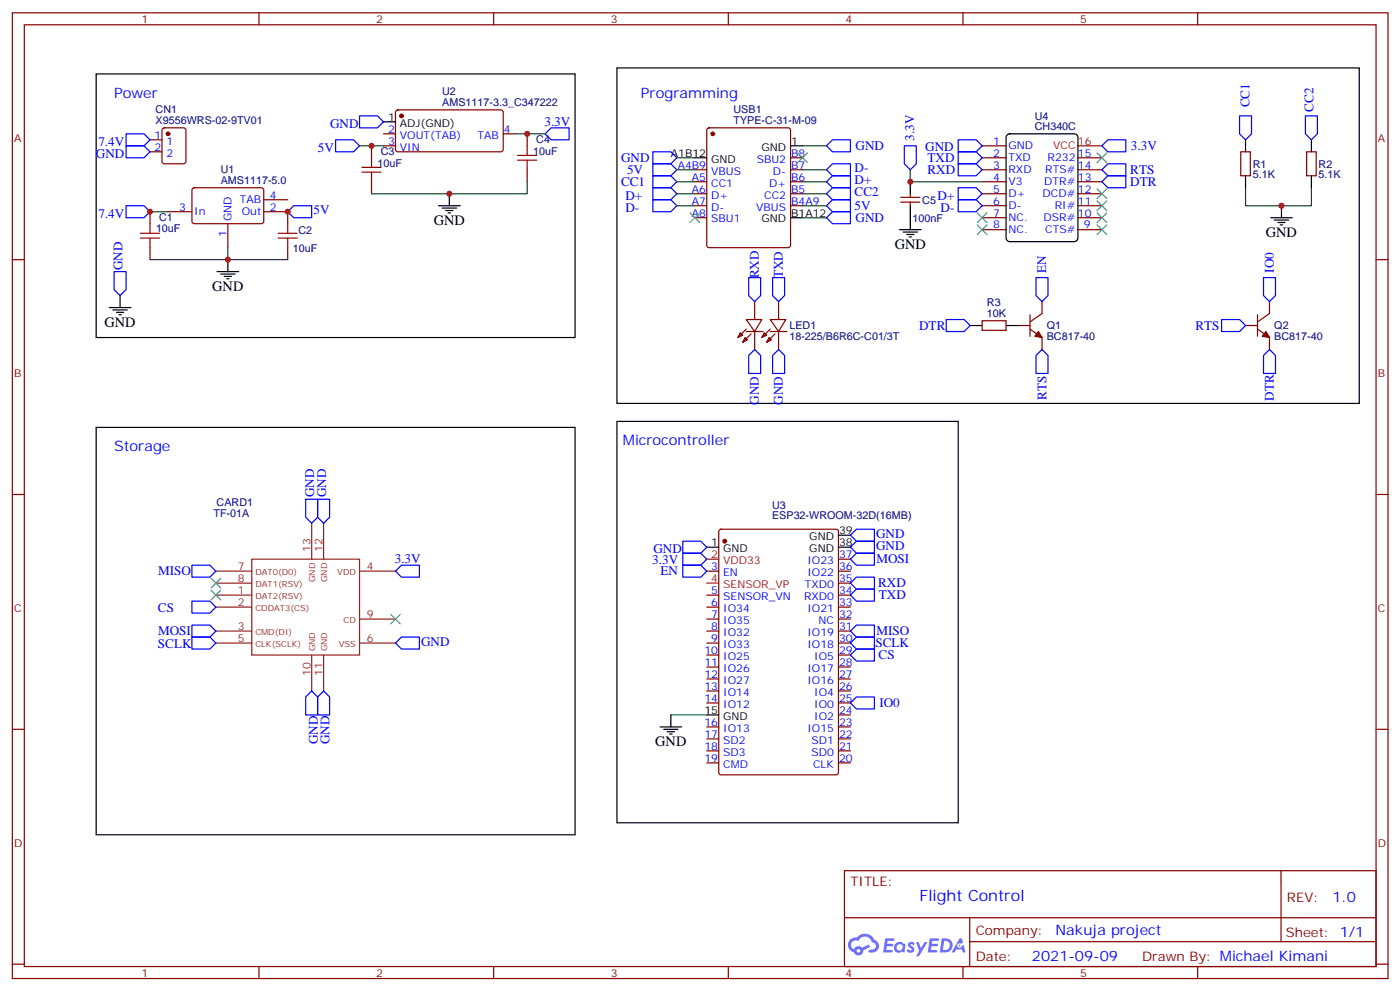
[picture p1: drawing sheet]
<svg xmlns="http://www.w3.org/2000/svg" width="413mm" height="292mm" viewBox="0 0 413 292" stroke-linecap="round" stroke-linejoin="round" font-family="sans-serif">
<g fill="none" stroke="#870000" stroke-width=".35">
<path d="M3.6 3.8h405.4v284.3h-405.4zM7.2 7.3h398.2v277.3h-398.2zM76.3 3.8v3.5M145.5 3.8v3.5M214.6 3.8v3.5M283.7 3.8v3.5M352.9 3.8v3.5M3.6 76.4h3.6M405.4 76.4h3.6M3.6 145.6h3.6M405.4 145.6h3.6M3.6 214.7h3.6"/>
<path d="M405.4 214.7h3.6M248.8 256.4h156.6v28.2h-156.6zM377.4 256.4v20.9M248.8 270.2h156.5M285.7 277.3h119.6M285.7 270.2v14.1M3.6 283.9h3.6M76.3 284.6v3.5M145.5 284.6v3.5M214.6 284.6v3.5M283.7 284.6v3.5M352.9 284.6v3.5"/>
<path d="M405.4 283.9h3.6"/>
</g>
<g fill="#5487ff">
<path d="M267.8 277.5a1.22 1.22 0 0 1 1.7 .3l-.4 .6a.47 .47 0 0 0-.3-.4 .47 .47 0 0 0-.5 .2l.2 .2a1.14 1.14 0 0 1 .7 1.7 1.14 1.14 0 0 1-1.9 0l-.2-.2 .5-.5 .7 .4a.29 .29 0 0 0 .4-.2 .29 .29 0 0 0-.3-.4 1.04 1.04 0 0 1-.6-1.7z"/>
<path d="M260.8 276.3h2.4l.3 .2-.1 .5h-1.9l-.1 .9h1.5l.4 .4-.4 .3h-1.6l-.2 1.1 1.8 .1 .1 .3-.1 .3h-2.7z"/>
<path d="M274 276.3h2.3l.3 .2-.1 .5h-1.8l-.1 .9h1.5l.3 .4-.4 .3h-1.6l-.1 1.1 1.7 .1 .2 .3-.2 .3h-2.6z"/>
<path d="M282.7 276.3h.7l.3 1.2-.6 .4a.69 .69 0 0 0-1 .2 .69 .69 0 0 0 .5 1 .69 .69 0 0 0 .8-.6l.5-.3 .6 2.2h-.8l-.2-.8h-1.8l-.5 .8h-.8z"/>
<path d="M269.9 277.4h.8l.6 1.8 1.1-1.8h.9l-2.6 4.2h-.8l.9-1.6z"/>
<path d="M277.5 276.3l-.6 4.1h1.3a2.11 2.11 0 0 0 2.5-2.1 2.11 2.11 0 0 0-2.5-2zM278.2 277a1.39 1.39 0 0 1 1.7 1.4 1.39 1.39 0 0 1-1.8 1.3h-.3z"/>
<path d="M263.8 277.9a1.54 1.54 0 0 0-.1 2.2 1.54 1.54 0 0 0 2.2 .1l.6 .2 .3-2.3-.2-.2h-.4a1.49 1.49 0 0 0-2.4 0zM264.1 278.9a.94 .94 0 0 1 1.8 0 .94 .94 0 0 1-1.8 0z"/>
<path d="M250.5 276.7a2.18 2.18 0 0 0 1.1 3.7 1.44 1.44 0 0 0 1.6 .9 1.44 1.44 0 0 0 1.2-1.5l2-1-.5-.7-1.9 .9a1.47 1.47 0 0 0-2.4 .5 1.39 1.39 0 0 1-.7-2 1.39 1.39 0 0 1 2-.4 2.12 2.12 0 0 1 2.2-1.3 2.12 2.12 0 0 1 1.9 1.7 1.14 1.14 0 0 1 1.1 1.4 1.14 1.14 0 0 1-1.7 .7 .43 .43 0 0 0-.5 .4 .43 .43 0 0 0 .4 .5 1.98 1.98 0 0 0 2.5-1.3 1.98 1.98 0 0 0-1.2-2.5 3.1 3.1 0 0 0-5.3-.7l-.9 .1zM252.4 280a.55 .55 0 0 1 1.1 0 .55 .55 0 0 1-1.1 0z"/>
<circle cx="282.7" cy="278.4" r=".26"/>
</g>
<g fill="none" stroke="#000" stroke-width=".35">
<path d="M28.3 21.8h141.1v77.6h-141.1zM113 35.9h3.5M181.8 20h218.7v98.8h-218.7zM296.7 39.8l.8-.4h19l.9 .4 .2 .7v29.6l-.5 .9-.6 .2h-19l-.9-.5-.2-.6v-29.6zM132.4 57v3.6M204.7 46.5h3.5M232.9 42.9h3.6M268.2 53.5v3.5M367 41.2v3.5M367 51.8v3.5M386.4 41.2v3.5M386.4 51.8v3.5"/>
<path d="M64 80h6.3M67.1 76.4v3.6M129.2 60.6h6.4M130.3 61.3h4.2M131.3 62h2.2M132 62.7h.8M232.9 64.1h3.6M265 67.6h6.4M266.1 68.3h4.2M267.2 69h2.1M267.9 69.7h.7M268.2 60.6v7"/>
<path d="M374.4 64.1h6.4M375.5 64.8h4.2M376.5 65.5h2.1M377.2 66.2h.7M377.6 60.6v3.5M32.2 90.6h6.4M33.3 91.3h4.2M34.3 92h2.1M35 92.7h.7M35.4 87v3.6M65 80.7h4.3M66.1 81.4h2.1"/>
<path d="M66.8 82.1h.7M285.9 95.8h3.5M296.4 95.8h3.6M28.3 125.8h141.1v120h-141.1zM181.8 124.1h100.5v118.2h-100.5zM247.1 157.6h3.5M208.2 161.1h3.6M247.1 161.1h3.5M194.5 214h6.3M195.5 214.7h4.3M196.6 215.4h2.1M197.3 216.1h.7"/>
<path d="M197.7 210.5v3.5M208.2 210.5h3.6"/>
</g>
<g fill="none" stroke="#870000" stroke-width=".35">
<path d="M48 37.8l.4-.2h5.7l.6 .5 .1 9.4-.5 .7h-5.9l-.6-.4-.1-9.5zM113 39.4h3.5M116.8 32.6l.4-.3 30.6 .1 .5 .7-.1 11.2-.6 .4-30.6-.1-.5-.6v-10.9zM148.3 39.4h3.5M155.3 39.4v3.5M208.5 37.8l.5-.2h23.2l.5 .2 .2 .5v33.9l-.2 .5-.5 .2h-23.2l-.5-.2-.3-.5v-33.9zM44.2 41.2h3.5M44.2 44.7h3.5M56.8 55.5l.5-.2h20l.4 .7v9.4l-.7 .5-20-.1-.4-.6v-9.2zM77.7 58.8h7.1M109.5 42.9v3.6M109.5 53.5v3.5"/>
<path d="M113 42.9h3.5M155.3 50v3.5M204.7 50h3.5M204.7 53.5h3.5M204.7 57h3.5M232.9 50h3.6M232.9 53.5h3.6M232.9 57h3.6M232.9 46.5h3.6M265.4 59.5h5.6M265.4 58.1h5.6M268.2 57v1.1"/>
<path d="M268.2 59.5v1.1M289.4 42.9h7M289.4 50h7M289.4 53.5h7M289.4 57h7M289.4 46.5h7M317.6 50h7.1M317.6 53.5h7.1M317.6 57h7.1M317.6 46.5h7.1M365.6 44.7h2.8v7.1h-2.8zM385 44.7h2.8v7.1h-2.8z"/>
<path d="M44.2 62.3v3.6M44.2 72.9v3.5M49.5 62.3h7.1M67.1 65.9v7M77.7 62.3h7.1v3.6M84.8 72.9v3.5M204.7 60.6h3.5M204.7 64.1h3.5M232.9 60.6h3.6M289.4 60.6h7M289.4 64.1h7M289.4 67.6h7"/>
<path d="M317.6 60.6h7.1M317.6 64.1h7.1M317.6 67.6h7.1M218.1 98l.7 .7-1.4 .7zM219.5 99.4l.7 .7-1.4 .7zM219.9 94.1h4.6l-2.1 3.5zM219.9 96.9l-2.5 2.5M219.9 97.6h4.9M221.3 98.3l-2.5 2.5M222.4 88.8v5.3M222.4 97.6v5.3M225.2 98l.7 .7-1.4 .7z"/>
<path d="M226.6 99.4l.7 .7-1.4 .7zM226.9 94.1h4.6l-2.1 3.5zM226.9 97.6h5M226.9 96.9l-2.4 2.5M228.4 98.3l-2.5 2.5M229.4 88.8v5.3M229.4 97.6v5.3M289.4 94.4h7v2.9h-7zM300 95.8h3.5M303.5 96.9l3.5 2.5v3.5M303.5 92.7v6.3M307 88.8v3.5l-3.5 2.5"/>
<path d="M367 95.8h3.5M370.5 96.9l3.6 2.5v3.5M370.5 92.7v6.3M374.1 88.8v3.5l-3.6 2.5M212 156l.5-.2h33.8l.7 .5 .1 71.1-.5 .7h-34.1l-.7-.4v-71.2zM208.2 168.2h3.6M208.2 175.2h3.6M208.2 178.8h3.6M247.1 168.2h3.5M247.1 175.2h3.5M247.1 178.8h3.5M247.1 171.7h3.5"/>
<path d="M247.1 164.6h3.5M208.2 182.3h3.6M208.2 185.8h3.6M208.2 189.3h3.6M208.2 192.9h3.6M208.2 196.4h3.6M208.2 199.9h3.6M247.1 182.3h3.5M247.1 185.8h3.5M247.1 189.3h3.5M247.1 192.9h3.5M247.1 196.4h3.5"/>
<path d="M247.1 199.9h3.5M208.2 203.4h3.6M208.2 207h3.6M208.2 214h3.6M208.2 217.6h3.6M247.1 203.4h3.5M247.1 207h3.5M247.1 214h3.5M247.1 217.6h3.5M247.1 210.5h3.5M208.2 221.1h3.6M208.2 224.6h3.6"/>
<path d="M247.1 221.1h3.5M247.1 224.6h3.5"/>
</g>
<g fill="#870000" stroke="#870000" stroke-width=".35">
<path d="M306 97.6l1 1.8-2.1-.4z"/>
<path d="M373 97.6l1.1 1.8-2.2-.4z"/>
<circle cx="49.5" cy="39.4" r=".53"/>
<circle cx="118.3" cy="34.1" r=".53"/>
<circle cx="213.5" cy="159.3" r=".53"/>
<circle cx="210" cy="39.4" r=".53"/>
</g>
<g fill="none" stroke="#00f" stroke-width=".35">
<path d="M37.1 39.4h5.3l1.8 1.8-1.8 1.7h-5.3zM105.9 34.1h5.3l1.8 1.8-1.8 1.7h-5.3zM160.6 39.4l1.8-1.8h5.3v3.6h-5.3zM365.2 34.1h3.6v5.3l-1.8 1.8-1.8-1.8zM384.6 34.1h3.6v5.3l-1.8 1.8-1.8-1.8zM37.1 42.9h5.3l1.8 1.8-1.8 1.8h-5.3zM98.9 41.2h5.3l1.7 1.7-1.7 1.8h-5.3zM192.4 44.7h5.3l1.7 1.8-1.7 1.7h-5.3zM192.4 48.2h5.3l1.7 1.8-1.7 1.8h-5.3zM192.4 51.8h5.3l1.7 1.7-1.7 1.8h-5.3zM192.4 55.3h5.3l1.7 1.7-1.7 1.8h-5.3zM192.4 58.8h5.3l1.7 1.8-1.7 1.7h-5.3z"/>
<path d="M243.5 42.9l1.8-1.7h5.3v3.5h-5.3zM243.5 57l1.8-1.7h5.3v3.5h-5.3zM243.5 50l1.8-1.8h5.3v3.6h-5.3zM243.5 53.5l1.8-1.7h5.3v3.5h-5.3zM266.5 42.9h3.5v5.3l-1.8 1.8-1.7-1.8zM282.3 41.2h5.3l1.8 1.7-1.8 1.8h-5.3zM282.3 44.7h5.3l1.8 1.8-1.8 1.7h-5.3zM282.3 48.2h5.3l1.8 1.8-1.8 1.8h-5.3zM282.3 55.3h5.3l1.8 1.7-1.8 1.8h-5.3zM282.3 58.8h5.3l1.8 1.8-1.8 1.7h-5.3zM324.7 42.9l1.7-1.7h5.3v3.5h-5.3zM324.7 50l1.7-1.8h5.3v3.6h-5.3z"/>
<path d="M324.7 53.5l1.7-1.7h5.3v3.5h-5.3zM33.6 80h3.5v5.3l-1.7 1.7-1.8-1.7zM37.1 60.6h5.3l1.8 1.7-1.8 1.8h-5.3zM84.8 62.3l1.7-1.7h5.3v3.5h-5.3zM243.5 64.1l1.8-1.8h5.3v3.6h-5.3zM243.5 60.6l1.8-1.8h5.3v3.5h-5.3zM220.6 81.7h3.5v5.3l-1.7 1.8-1.8-1.8zM227.6 81.7h3.6v5.3l-1.8 1.8-1.8-1.8zM278.8 94.1h5.3l1.8 1.7-1.8 1.8h-5.3zM305.3 81.7h3.5v5.3l-1.8 1.8-1.7-1.8zM359.9 94.1h5.3l1.8 1.7-1.8 1.8h-5.3zM372.3 81.7h3.5v5.3l-1.7 1.8-1.8-1.8z"/>
<path d="M222.4 102.9l1.7 1.8v5.3h-3.5v-5.3zM229.4 102.9l1.8 1.8v5.3h-3.6v-5.3zM307 102.9l1.8 1.8v5.3h-3.5v-5.3zM374.1 102.9l1.7 1.8v5.3h-3.5v-5.3zM90.1 147h3.5v5.3l-1.8 1.8-1.7-1.8zM93.6 147h3.5v5.3l-1.7 1.8-1.8-1.8zM201.2 159.3h5.3l1.7 1.8-1.7 1.8h-5.3zM250.6 157.6l1.7-1.8h5.3v3.5h-5.3zM56.6 166.4h5.2l1.8 1.8-1.8 1.7h-5.2zM56.6 177h5.2l1.8 1.8-1.8 1.7h-5.2zM116.5 168.2l1.8-1.8h5.3v3.5h-5.3zM201.2 162.9h5.3l1.7 1.7-1.7 1.8h-5.3z"/>
<path d="M201.2 166.4h5.3l1.7 1.8-1.7 1.7h-5.3zM250.6 171.7l1.7-1.8h5.3v3.6h-5.3zM250.6 175.2l1.7-1.7h5.3v3.5h-5.3zM250.6 164.6l1.7-1.7h5.3v3.5h-5.3zM250.6 161.1l1.7-1.8h5.3v3.6h-5.3zM56.6 184h5.2l1.8 1.8-1.8 1.8h-5.2zM56.6 187.6h5.2l1.8 1.7-1.8 1.8h-5.2zM116.5 189.3l1.8-1.7h5.3v3.5h-5.3zM250.6 185.8l1.7-1.8h5.3v3.6h-5.3zM250.6 189.3l1.7-1.7h5.3v3.5h-5.3zM250.6 192.9l1.7-1.8h5.3v3.5h-5.3zM91.8 203.4l1.8 1.8v5.3h-3.5v-5.3z"/>
<path d="M95.4 203.4l1.7 1.8v5.3h-3.5v-5.3zM250.6 207l1.7-1.8h5.3v3.5h-5.3z"/>
</g>
<g fill="none" stroke="#a10000" stroke-width=".35">
<path d="M106.6 50.7h5.7M106.6 49.3h5.7M109.5 46.5v2.8M109.5 50.7v2.8M152.5 47.2h5.7M152.5 45.8h5.7M155.3 42.9v2.9M155.3 47.2v2.8M41.4 70.1h5.6M41.4 68.7h5.6M44.2 65.9v2.8M44.2 70.1v2.8"/>
<path d="M82 70.1h5.6M82 68.7h5.6M84.8 65.9v2.8M84.8 70.1v2.8"/>
</g>
<g fill="none" stroke="#008700" stroke-width=".35">
<path d="M151.8 39.4h8.8M105.9 42.9h7.1M155.3 53.5v3.5h-45.8M199.4 46.5h5.3M199.4 50h5.3M199.4 53.5h5.3M199.4 57h5.3M236.5 42.9h7M236.5 50h7M236.5 53.5h7M236.5 57h7M268.2 50v3.5h21.2"/>
<path d="M367 55.3v5.3h19.4v-5.3M44.2 62.3h5.3M44.2 76.4h40.6M67.1 72.9v3.5M199.4 60.6h5.3M236.5 64.1h7M236.5 60.6h7M197.7 210.5h10.5"/>
</g>
<path d="M317.6 42.9h7.1M208.2 164.6h3.6M208.2 171.7h3.6" fill="none" stroke="#f00" stroke-width=".35"/>
<g fill="none" stroke="#3c3" stroke-width=".35">
<path d="M235.1 45l2.8 2.9M237.9 45l-2.8 2.9M323.3 55.6l2.8 2.9M323.3 59.2l2.8 2.8M323.3 45l2.8 2.9M326.1 55.6l-2.8 2.9M326.1 59.2l-2.8 2.8M326.1 45l-2.8 2.9M203.3 62.7l2.8 2.8M206.1 62.7l-2.8 2.8M288 62.7l2.8 2.8M288 66.2l2.8 2.8"/>
<path d="M290.8 62.7l-2.8 2.8M290.8 66.2l-2.8 2.8M323.3 62.7l2.8 2.8M323.3 66.2l2.8 2.8M326.1 62.7l-2.8 2.8M326.1 66.2l-2.8 2.8M62.2 170.3l2.8 2.8M62.2 173.8l2.8 2.8M65 170.3l-2.8 2.8M65 173.8l-2.8 2.8M115.1 180.9l2.8 2.8M117.9 180.9l-2.8 2.8"/>
</g>
<g fill="none" stroke="#8c2424" stroke-width=".35">
<path d="M91.8 154.1v10.5M95.4 154.1v10.5M63.6 175.2h10.6M63.6 178.8h10.6M63.6 168.2h10.6M63.6 171.7h10.6M74.2 164.6h31.7v28.3h-31.7zM105.9 168.2h10.6M63.6 185.8h10.6M63.6 189.3h10.6M91.8 192.9v10.5M95.4 192.9v10.5"/>
<path d="M105.9 189.3h10.6M105.9 182.3h10.6"/>
</g>
<g fill="#c00">
<circle cx="44.2" cy="62.3" r=".88"/>
<circle cx="67.1" cy="76.4" r=".88"/>
<circle cx="84.8" cy="62.3" r=".88"/>
<circle cx="109.5" cy="42.9" r=".88"/>
<circle cx="155.3" cy="39.4" r=".88"/>
<circle cx="132.4" cy="57" r=".88"/>
<circle cx="377.6" cy="60.6" r=".88"/>
<circle cx="268.2" cy="53.5" r=".88"/>
</g>
<text font-size="4.6" fill="#00f" x="270.9" y="265.4">Flight Control</text>
<g font-size="4.2" fill="#00f">
<text x="33.6" y="28.8">Pow</text>
<text x="42.2" y="28.8">er</text>
<text x="188.8" y="28.8">Programming</text>
<text x="183.6" y="131.1">Microcontroller</text>
<text x="33.6" y="132.9">Storage</text>
<text x="392.6" y="265.6">1.0</text>
<text x="311" y="275.2">Nakuja project</text>
<text x="304.1" y="283">2021-09-09</text>
</g>
<g font-size="4.2">
<text x="127.8" y="66.2">GND</text>
<text x="373" y="69.7">GND</text>
<text x="263.6" y="73.3">GND</text>
<text x="62.5" y="85.6">GND</text>
<text x="30.8" y="96.2">GND</text>
<text x="193.1" y="219.7">GND</text>
</g>
<g font-size="3.9" fill="#00f">
<text x="368.2" y="31.6" transform="rotate(-90 368.2 31.6)">CC1</text>
<text x="387" y="32.9" transform="rotate(-90 387 32.9)">CC2</text>
<text x="97.3" y="37.7">GND</text>
<text x="160.4" y="37.1">3.3V</text>
<text x="269.4" y="41.4" transform="rotate(-90 269.4 41.4)">3.3V</text>
<text x="28.2" y="46.5">GND</text>
<text x="29" y="42.9">7.4V</text>
<text x="93.6" y="44.7">5V</text>
<text x="183" y="47.8">GND</text>
<text x="252.1" y="44.2">GND</text>
<text x="272.6" y="44.3">GND</text>
<text x="273.3" y="47.8">TXD</text>
<text x="333.2" y="44.1">3.3V</text>
<text x="184.7" y="51.2">5V</text>
<text x="251.8" y="50.6">D-</text>
<text x="273.3" y="51.3">RXD</text>
<text x="333" y="51.2">RTS</text>
<text x="183" y="54.8">CC1</text>
<text x="184.3" y="59">D+</text>
<text x="251.8" y="57.7">CC2</text>
<text x="251.8" y="54.2">D+</text>
<text x="276.3" y="58.9">D+</text>
<text x="333" y="54.8">DTR</text>
<text x="29" y="64.1">7.4V</text>
<text x="92.4" y="63">5V</text>
<text x="184.3" y="62.5">D-</text>
<text x="251.8" y="61.8">5V</text>
<text x="252.1" y="65.3">GND</text>
<text x="277.1" y="62.4">D-</text>
<text x="36.1" y="79.5" transform="rotate(-90 36.1 79.5)">GND</text>
<text x="223.6" y="81.9" transform="rotate(-90 223.6 81.9)">RXD</text>
<text x="230.7" y="81.9" transform="rotate(-90 230.7 81.9)">TXD</text>
<text x="308.3" y="80.3" transform="rotate(-90 308.3 80.3)">EN</text>
<text x="375.3" y="80.3" transform="rotate(-90 375.3 80.3)">IO0</text>
<text x="270.8" y="97.1">DTR</text>
<text x="352.2" y="97.1">RTS</text>
<text x="223.6" y="119.1" transform="rotate(-90 223.6 119.1)">GND</text>
<text x="230.7" y="119.1" transform="rotate(-90 230.7 119.1)">GND</text>
<text x="308.3" y="117.7" transform="rotate(-90 308.3 117.7)">RTS</text>
<text x="375.3" y="117.9" transform="rotate(-90 375.3 117.9)">DTR</text>
<text x="92.6" y="146.5" transform="rotate(-90 92.6 146.5)">GND</text>
<text x="96.1" y="146.5" transform="rotate(-90 96.1 146.5)">GND</text>
<text x="258.1" y="158.4">GND</text>
<text x="258.1" y="161.9">GND</text>
<text x="116.3" y="165.9">3.3V</text>
<text x="192.2" y="166">3.3V</text>
<text x="192.5" y="162.9">GND</text>
<text x="258.2" y="165.9">MOSI</text>
<text x="46.6" y="169.4">MISO</text>
<text x="194.6" y="169.4">EN</text>
<text x="258.7" y="172.9">RXD</text>
<text x="259" y="176.4">TXD</text>
<text x="46.5" y="180.1">CS</text>
<text x="46.5" y="190.6">SCLK</text>
<text x="46.6" y="187.1">MOSI</text>
<text x="124.1" y="190.2">GND</text>
<text x="257.9" y="190.5">SCLK</text>
<text x="258.2" y="187">MISO</text>
<text x="258.9" y="194.1">CS</text>
<text x="259.1" y="208.2">IO0</text>
<text x="93.6" y="219.2" transform="rotate(-90 93.6 219.2)">GND</text>
<text x="97.1" y="219.2" transform="rotate(-90 97.1 219.2)">GND</text>
</g>
<g font-size="3.9" fill="#800">
<text x="250.6" y="260.9">TITLE:</text>
<text x="379.2" y="265.6">REV:</text>
<text x="287.5" y="275.1">Company:</text>
<text x="378.9" y="275.8">Sheet: 1/1</text>
<text x="287.5" y="282.8">Date:</text>
<text x="336.5" y="282.9">Draw</text>
<text x="346.7" y="282.9">n By: Michael Kimani</text>
</g>
<g font-size="3.2" fill="#800">
<text x="41.7" y="6.8">1</text>
<text x="110.9" y="6.8">2</text>
<text x="180" y="6.8">3</text>
<text x="249.2" y="6.8">4</text>
<text x="318.3" y="6.8">5</text>
<text x="4.2" y="41.9">A</text>
<text x="406" y="41.9">A</text>
<text x="4.2" y="111">B</text>
<text x="406" y="111">B</text>
<text x="4.2" y="180.2">C</text>
<text x="406" y="180.2">C</text>
<text x="4.2" y="249.3">D</text>
<text x="406" y="249.3">D</text>
<text x="41.7" y="287.6">1</text>
<text x="110.9" y="287.6">2</text>
<text x="180" y="287.6">3</text>
<text x="249.2" y="287.6">4</text>
<text x="318.3" y="287.6">5</text>
</g>
<g font-size="3.2" fill="#000080">
<text x="130.3" y="28.1">U2</text>
<text x="45.9" y="33.3">CN1</text>
<text x="130.3" y="31.3">AMS1117-3.3_C347222</text>
<text x="216.1" y="33.4">USB1</text>
<text x="304.9" y="35.3">U4</text>
<text x="45.9" y="36.5">X9556WRS-02-9TV01</text>
<text x="216.1" y="36.6">TYPE-C-31-M-09</text>
<text x="304.9" y="38.2">CH340C</text>
<text x="112.2" y="45.6">C3</text>
<text x="157.1" y="45.5">10uF</text>
<text x="158" y="42.1">C4</text>
<text x="65" y="50.9">U1</text>
<text x="111.2" y="49">10uF</text>
<text x="369.1" y="52.5">5.1K</text>
<text x="369.1" y="49.4">R1</text>
<text x="388.5" y="52.5">5.1K</text>
<text x="388.5" y="49.4">R2</text>
<text x="65" y="54">AMS1117-5.0</text>
<text x="271.7" y="60">C5</text>
<text x="46.9" y="65">C1</text>
<text x="268.8" y="65.3">100nF</text>
<text x="46" y="68.4">10uF</text>
<text x="88" y="68.8">C2</text>
<text x="86.3" y="74.1">10uF</text>
<text x="290.8" y="93.4">10K</text>
<text x="290.8" y="90.2">R3</text>
<text x="232.6" y="100.2">18-225/B6R6C-C01/3T</text>
<text x="232.6" y="97">LED1</text>
<text x="308.4" y="100.2">BC817-40</text>
<text x="308.4" y="97">Q1</text>
<text x="375.5" y="100.2">BC817-40</text>
<text x="375.5" y="97">Q2</text>
<text x="63.8" y="148.9">CARD1</text>
<text x="227.5" y="149.8">U3</text>
<text x="62.9" y="152.3">TF-01A</text>
<text x="227.5" y="152.9">ESP32-WROOM-32D(16MB)</text>
</g>
<g font-size="3.2">
<text x="114.3" y="35.5">1</text>
<text x="117.8" y="37.3">ADJ(GND)</text>
<text x="197.7" y="46.1">A1B12</text>
<text x="209.5" y="47.9">GND</text>
<text x="224.4" y="44.3">GND</text>
<text x="233.1" y="42.6">1</text>
<text x="224.4" y="65.5">GND</text>
<text x="233.1" y="63.7">B1A12</text>
<text x="209.6" y="160.8">1</text>
<text x="238.5" y="159">GND</text>
<text x="247.2" y="160.8">38</text>
<text x="247.2" y="157.2">39</text>
<text x="213.1" y="162.5">GND</text>
<text x="238.5" y="162.5">GND</text>
<text x="207.6" y="210.1">15</text>
<text x="213.1" y="211.9">GND</text>
</g>
<g font-size="3.2" fill="#00f">
<text x="45.5" y="40.8">1</text>
<text x="114.3" y="39.1">2</text>
<text x="117.8" y="40.8">VOUT(TAB)</text>
<text x="140.7" y="40.8">TAB</text>
<text x="148.4" y="39.1">4</text>
<text x="45.5" y="44.3">2</text>
<text x="49" y="42.6">1</text>
<text x="49" y="46.1">2</text>
<text x="114.3" y="42.6">3</text>
<text x="117.8" y="44.3">VIN</text>
<text x="223" y="47.9">SBU2</text>
<text x="233.1" y="46.1">B8</text>
<text x="292.7" y="46.1">2</text>
<text x="292.7" y="42.6">1</text>
<text x="297.1" y="47.5">TXD</text>
<text x="297.1" y="44">GND</text>
<text x="308.6" y="47.5">R232</text>
<text x="317.6" y="46.1">15</text>
<text x="199.7" y="49.6">A4B9</text>
<text x="203.9" y="53.2">A5</text>
<text x="209.5" y="51.4">VBUS</text>
<text x="227.7" y="51.4">D-</text>
<text x="233.1" y="53.2">B6</text>
<text x="233.1" y="49.6">B7</text>
<text x="292.7" y="53.2">4</text>
<text x="292.7" y="49.6">3</text>
<text x="297.1" y="51">RXD</text>
<text x="308" y="51">RTS#</text>
<text x="317.6" y="49.6">14</text>
<text x="317.6" y="53.2">13</text>
<text x="70.7" y="59.9">TAB</text>
<text x="79.5" y="58.5">4</text>
<text x="203.9" y="56.7">A6</text>
<text x="209.5" y="54.9">CC1</text>
<text x="209.5" y="58.5">D+</text>
<text x="225.2" y="58.5">CC2</text>
<text x="226.6" y="54.9">D+</text>
<text x="233.1" y="56.7">B5</text>
<text x="292.7" y="56.7">5</text>
<text x="297.1" y="58.1">D+</text>
<text x="297.1" y="54.6">V3</text>
<text x="307.2" y="58.1">DCD#</text>
<text x="307.7" y="54.6">DTR#</text>
<text x="317.6" y="56.7">12</text>
<text x="52.8" y="62">3</text>
<text x="57.3" y="63.4">In</text>
<text x="68.2" y="65.2" transform="rotate(-90 68.2 65.2)">GND</text>
<text x="71.3" y="63.4">Out</text>
<text x="79.5" y="62">2</text>
<text x="203.9" y="60.2">A7</text>
<text x="203.9" y="63.7">A8</text>
<text x="209.5" y="62">D-</text>
<text x="209.5" y="65.5">SBU1</text>
<text x="222.8" y="62">VBUS</text>
<text x="233.1" y="60.2">B4A9</text>
<text x="292.7" y="63.7">7</text>
<text x="292.7" y="60.2">6</text>
<text x="297.1" y="65.2">NC.</text>
<text x="297.1" y="61.6">D-</text>
<text x="307.5" y="65.2">DSR#</text>
<text x="310.8" y="61.6">RI#</text>
<text x="317.6" y="60.2">11</text>
<text x="317.6" y="63.7">10</text>
<text x="66.8" y="69.6" transform="rotate(-90 66.8 69.6)">1</text>
<text x="292.7" y="67.3">8</text>
<text x="297.1" y="68.7">NC.</text>
<text x="308" y="68.7">CTS#</text>
<text x="319.4" y="67.3">9</text>
<text x="209.6" y="167.8">3</text>
<text x="237.9" y="166.1">IO23</text>
<text x="247.2" y="167.8">36</text>
<text x="247.2" y="164.3">37</text>
<text x="213.1" y="169.6">EN</text>
<text x="237.2" y="173.1">TXD0</text>
<text x="237.9" y="169.6">IO22</text>
<text x="247.2" y="171.3">35</text>
<text x="209.6" y="174.9">5</text>
<text x="209.6" y="178.4">6</text>
<text x="213.1" y="176.6">SENSOR_VN</text>
<text x="236.9" y="176.6">RXD0</text>
<text x="247.2" y="178.4">33</text>
<text x="247.2" y="174.9">34</text>
<text x="209.6" y="181.9">7</text>
<text x="209.6" y="185.5">8</text>
<text x="213.1" y="180.2">IO34</text>
<text x="213.1" y="183.7">IO35</text>
<text x="237.9" y="180.2">IO21</text>
<text x="241.2" y="183.7">NC</text>
<text x="247.2" y="185.5">31</text>
<text x="247.2" y="181.9">32</text>
<text x="209.6" y="189">9</text>
<text x="213.1" y="187.2">IO32</text>
<text x="213.1" y="190.7">IO33</text>
<text x="237.9" y="190.7">IO18</text>
<text x="237.9" y="187.2">IO19</text>
<text x="247.2" y="189">30</text>
<text x="207.6" y="192.5">10</text>
<text x="207.6" y="196">11</text>
<text x="213.1" y="194.3">IO25</text>
<text x="213.1" y="197.8">IO26</text>
<text x="237.9" y="197.8">IO17</text>
<text x="239.9" y="194.3">IO5</text>
<text x="247.2" y="196">28</text>
<text x="247.2" y="192.5">29</text>
<text x="207.6" y="199.6">12</text>
<text x="207.6" y="203.1">13</text>
<text x="213.1" y="201.3">IO27</text>
<text x="237.9" y="201.3">IO16</text>
<text x="247.2" y="203.1">26</text>
<text x="247.2" y="199.6">27</text>
<text x="207.6" y="206.6">14</text>
<text x="213.1" y="204.9">IO14</text>
<text x="213.1" y="208.4">IO12</text>
<text x="239.9" y="208.4">IO0</text>
<text x="239.9" y="204.9">IO4</text>
<text x="247.2" y="206.6">25</text>
<text x="207.6" y="213.7">16</text>
<text x="213.1" y="215.4">IO13</text>
<text x="237.9" y="215.4">IO15</text>
<text x="239.9" y="211.9">IO2</text>
<text x="247.2" y="213.7">23</text>
<text x="247.2" y="210.1">24</text>
<text x="207.6" y="217.2">17</text>
<text x="207.6" y="220.7">18</text>
<text x="213.1" y="219">SD2</text>
<text x="239.1" y="219">SD1</text>
<text x="247.2" y="220.7">21</text>
<text x="247.2" y="217.2">22</text>
<text x="207.6" y="224.3">19</text>
<text x="213.1" y="222.5">SD3</text>
<text x="213.1" y="226">CMD</text>
<text x="239.1" y="222.5">SD0</text>
<text x="239.6" y="226">CLK</text>
<text x="247.2" y="224.3">20</text>
</g>
<g font-size="3.2" fill="#f00">
<text x="310.3" y="44">VCC</text>
<text x="317.6" y="42.6">16</text>
<text x="209.6" y="164.3">2</text>
<text x="213.1" y="166.1">VDD33</text>
<text x="209.6" y="171.3">4</text>
<text x="213.1" y="173.1">SENSOR_VP</text>
</g>
<g font-size="3.2" fill="#8d2323">
<text x="70.1" y="167.8">7</text>
<text x="91.5" y="162.5" transform="rotate(-90 91.5 162.5)">13</text>
<text x="95" y="162.5" transform="rotate(-90 95 162.5)">12</text>
<text x="108.1" y="167.8">4</text>
<text x="70.1" y="171.3">8</text>
<text x="70.1" y="174.9">1</text>
<text x="70.1" y="178.4">2</text>
<text x="70.1" y="185.5">3</text>
<text x="108.1" y="181.9">9</text>
<text x="70.1" y="189">5</text>
<text x="108.1" y="189">6</text>
<text x="91.5" y="199" transform="rotate(-90 91.5 199)">10</text>
<text x="95" y="199" transform="rotate(-90 95 199)">11</text>
</g>
<g font-size="2.5" fill="#8d2323">
<text x="75.2" y="169.2">DAT0(D0)</text>
<text x="75.2" y="172.8">DAT1(RSV)</text>
<text x="92.9" y="171.4" transform="rotate(-90 92.9 171.4)">GND</text>
<text x="96.4" y="171.4" transform="rotate(-90 96.4 171.4)">GND</text>
<text x="99.4" y="169.2">VDD</text>
<text x="75.2" y="176.3">DAT2(RSV)</text>
<text x="75.2" y="179.8">CDDAT3(CS)</text>
<text x="101.3" y="183.3">CD</text>
<text x="75.2" y="186.9">CMD(DI)</text>
<text x="75.2" y="190.4">CLK(SCLK)</text>
<text x="92.9" y="191.8" transform="rotate(-90 92.9 191.8)">GND</text>
<text x="96.4" y="191.8" transform="rotate(-90 96.4 191.8)">GND</text>
<text x="99.8" y="190.4">VSS</text>
</g>
</svg>
